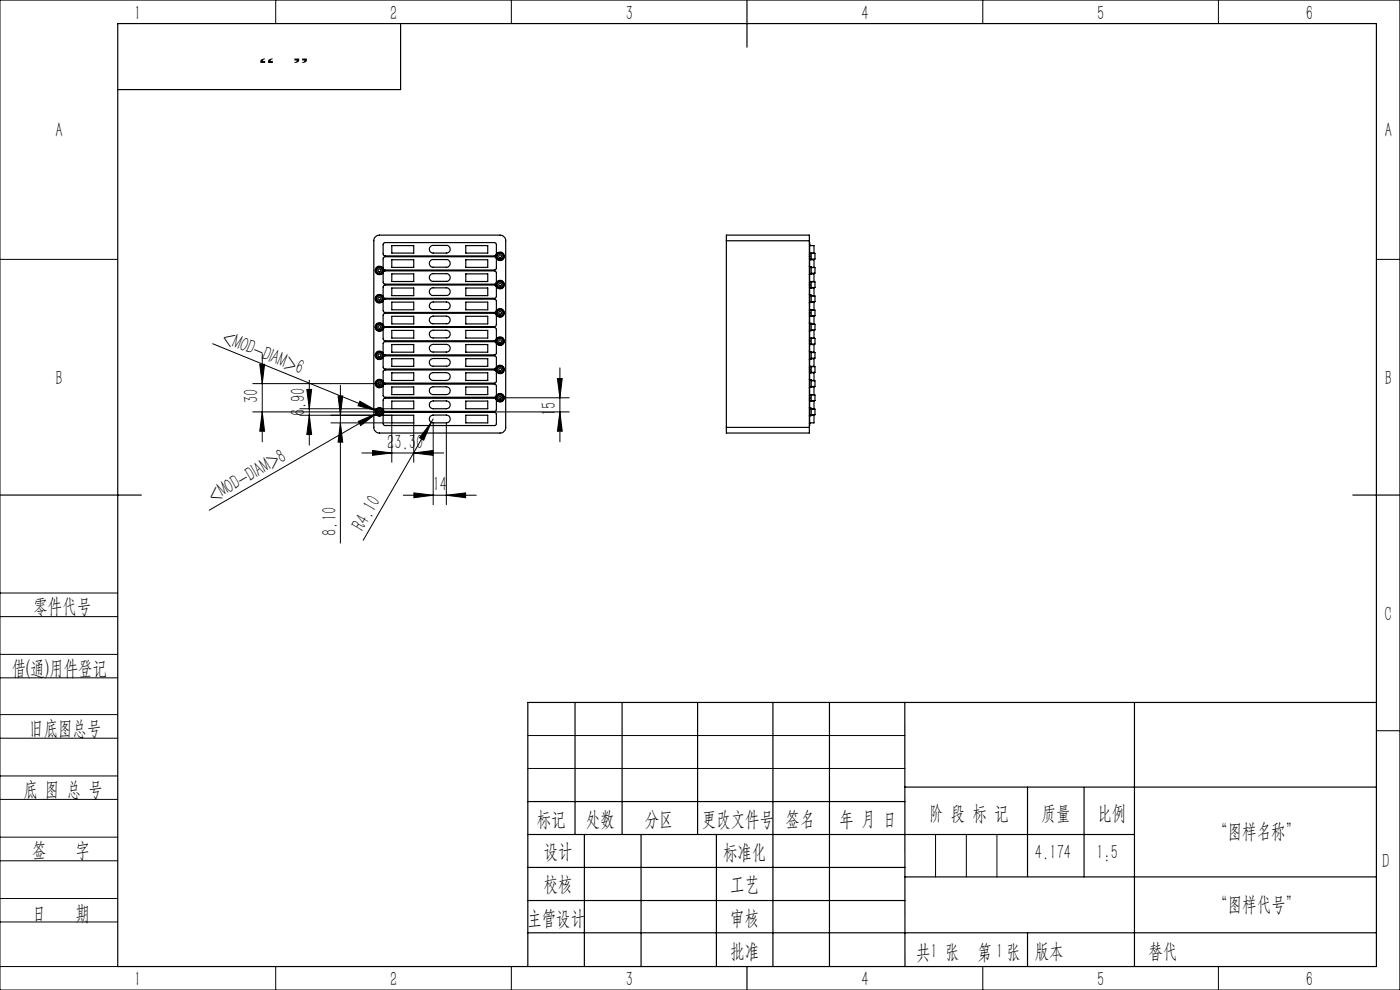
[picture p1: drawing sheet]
<svg xmlns="http://www.w3.org/2000/svg" width="297mm" height="210mm" viewBox="0 0 297 210" stroke-linecap="round" stroke-linejoin="round" font-family="sans-serif">
<g fill="none" stroke="#000" stroke-width=".21">
<path d="M0 0h297v210h-297zM58.5 0v5M108.5 0v5M208.5 0v5M258.5 0v5M0 55h25M292 55h5M45.1 72.9l34.8 14.2M55.1 77.3h1l-.5 4.1zM55.6 75v18.7M118.8 78v15.7M53.6 87.4h67.2"/>
<path d="M53.6 81.4h26.9M55.6 87.4l.5 4.1h-1zM63.6 88.1h19.5M63.6 86.7h19.5M65.1 82.6h1l-.5 4.1zM65.6 88.1l.5 4.1h-1zM65.6 80.6v13.8M70.2 89.7h12.9v8.4M71.7 84h1l-.5 4.1zM72.2 89.7l.5 4.1h-1zM72.2 81.7v33.5M76 89.4l3.8-1.6-3.3 2.5z"/>
<path d="M76.3 85.1l3.6 2-3.9-1zM76.8 96.1h17.3M79 95.6l4.1 .5-4.1 .5zM79.8 87.8l-35.4 20.4M79.9 87.1l1.1 .5M81.2 87l-1.4 .8M87.8 96.1l4.1-.5v1zM87.8 89.7v8.4M91.5 89.6l-1.6 3.8-.9-.6zM91.5 89.6l-14.5 25M91.9 88.9l-.4 .7M91.9 89.7v17.4"/>
<path d="M94.7 89.7v17.4M106.1 84.4h14.7M118.3 80.3h1l-.5 4.1zM118.8 87.4l.5 4.1h-1zM85.5 105h15.5M87.8 104.6l4.1 .4-4.1 .6zM94.7 105l4.1-.4v1zM0 138.8h25M0 125.8h25M0 130.8h25M0 143.8h25M0 156.6h25"/>
<path d="M0 151.6h25M112 156h80M292 155h5M0 169.6h25M0 164.6h25M0 177.6h25M112 163h80M198.5 177v9M205 177v9M211.5 177v9M0 182.6h25M0 190.6h25"/>
<path d="M0 195.6h25M0 205h25M58.5 205v5M108.5 205v5M208.5 205v5M258.5 205v5"/>
</g>
<g fill="none" stroke="#000" stroke-width=".25">
<path d="M25 5h267v200h-267zM85 5v14h-60M158.5 0v10M79.5 50.4l.5-.5h.5h25.6a1.2 1.2 0 0 1 1.2 1.2v39.6a1.2 1.2 0 0 1-1.2 1.2h-25.6a1.2 1.2 0 0 1-1.2-1.2v-39.9zM81.5 51.5h23.5l.3 .4v2l-.1 .2-.3 .2h-23.2l-.2-.1-.2-.3v-2zM81.5 54.5h23.5l.3 .4v2l-.2 .3-.2 .1h-23.2l-.2-.1-.2-.3v-2zM81.5 57.5h23.4h.2l.2 .4v2l-.1 .2-.3 .2h-23.2l-.2-.1-.2-.3v-2zM83.1 52.1h4.7v1.6h-4.7zM83.1 55.1h4.7v1.6h-4.7zM83.1 58.1h4.7v1.6h-4.7zM91.3 52.3l.4-.2h3a.81 .81 0 0 1 .8 .8 .81 .81 0 0 1-.8 .8h-2.8a.81 .81 0 0 1-.8-.5 .81 .81 0 0 1 .2-.9zM91.3 55.3l.4-.2h3a.81 .81 0 0 1 .8 .8 .81 .81 0 0 1-.8 .8h-2.8a.81 .81 0 0 1-.8-.5 .81 .81 0 0 1 .2-.9z"/>
<path d="M91.3 58.3l.4-.2h3a.81 .81 0 0 1 .8 .8 .81 .81 0 0 1-.8 .8h-2.8a.81 .81 0 0 1-.8-.5 .81 .81 0 0 1 .2-.9zM98.8 52.1h4.7v1.6h-4.7zM98.8 55.1h4.7v1.6h-4.7zM98.8 58.1h4.7v1.6h-4.7zM154.1 51.1v-1.2h17.6v1.2M154.1 51.1h17.6M154.1 51.1v39.6M171.7 56.5l.1 .1M171.7 51.5l.1 .4M171.7 54.3h.1M171.7 54.5h.1M171.7 51.1v39.6"/>
<path d="M171.7 53.9h.1M171.7 51.9h.1M171.7 54.9h.1M171.7 59.9h.1M171.8 58.2l-.1 .1M171.8 56.6h.3v1.6h-.3M171.8 53.9v.4M171.8 54.5v.4M171.8 55.1h.1M171.8 59.9v.4M171.8 56.6v1.6M171.8 54.3v.2"/>
<path d="M171.8 52.1h.9v1.6h-.9M171.8 55.1h.9v1.6h-.6M171.8 51.9v2M171.8 54.9v1.7M171.8 58.2v1.7M171.9 52.1h.1M172.1 56.8h.8v1.2h-.8M172.1 53.7v1.4M172.1 59.7v1.4M172.1 53.8h.8v1.2h-.8M172.1 59.8h.8v1.2h-.8M172.1 58.1h.6v1.6h-.9"/>
<path d="M81.5 60.5h23.4h.2l.2 .4v2l-.3 .4h-23.4l-.3-.4v-2zM81.5 63.5h23.4h.2l.2 .4v2l-.3 .4h-23.4l-.3-.4v-2zM81.5 66.5h23.4h.2l.2 .4v2l-.3 .4h-23.4l-.3-.4v-2zM81.5 69.5h23.4h.2l.2 .4v2l-.3 .4h-23.4l-.3-.4v-2zM81.5 72.5h23.6l.2 .4v2l-.3 .4h-23.4l-.3-.4v-2zM81.5 75.5h23.6l.2 .4v2l-.3 .4h-23.4l-.3-.4v-2zM81.5 78.5h23.6l.2 .4v2l-.3 .4h-23.4l-.3-.4v-2zM83.1 61.1h4.7v1.6h-4.7zM83.1 64.1h4.7v1.6h-4.7zM83.1 67.1h4.7v1.6h-4.7zM83.1 70.1h4.7v1.6h-4.7zM83.1 73.1h4.7v1.6h-4.7z"/>
<path d="M83.1 76.1h4.7v1.6h-4.7zM83.1 79.1h4.7v1.6h-4.7zM91.3 61.3l.4-.2h3a.81 .81 0 0 1 .8 .8 .81 .81 0 0 1-.8 .8h-2.8a.81 .81 0 0 1-.8-.5 .81 .81 0 0 1 .2-.9zM91.3 64.3l.6-.2h2.8a.81 .81 0 0 1 .8 .8 .81 .81 0 0 1-.8 .8h-2.8a.81 .81 0 0 1-.8-.5 .81 .81 0 0 1 .2-.9zM91.3 67.3l.6-.2h2.8a.81 .81 0 0 1 .8 .8 .81 .81 0 0 1-.8 .8h-2.8a.81 .81 0 0 1-.8-.5 .81 .81 0 0 1 .2-.9zM91.3 70.3l.6-.2h2.8a.81 .81 0 0 1 .8 .8 .81 .81 0 0 1-.8 .8h-2.8a.81 .81 0 0 1-.8-.5 .81 .81 0 0 1 .2-.9zM91.3 73.3l.6-.2h2.8a.81 .81 0 0 1 .8 .8 .81 .81 0 0 1-.8 .8h-2.8a.81 .81 0 0 1-.8-.5 .81 .81 0 0 1 .2-.9zM91.3 76.3l.6-.2h2.8a.81 .81 0 0 1 .8 .8 .81 .81 0 0 1-.8 .8h-2.8a.81 .81 0 0 1-.8-.5 .81 .81 0 0 1 .2-.9zM91.3 79.3l.6-.3h2.8a.83 .83 0 0 1 .8 .9 .83 .83 0 0 1-.8 .8h-2.8a.83 .83 0 0 1-.8-.5 .83 .83 0 0 1 .2-.9zM98.8 61.1h4.7v1.6h-4.7zM98.8 64.1h4.7v1.6h-4.7zM98.8 67.1h4.7v1.6h-4.7z"/>
<path d="M98.8 70.1h4.7v1.6h-4.7zM98.8 73.1h4.7v1.6h-4.7zM98.8 76.1h4.7v1.6h-4.7zM98.8 79.1h4.7v1.6h-4.7zM171.7 62.5l.1 .1M171.7 68.5l.1 .1M171.7 74.5l.1 .1M171.7 60.3h.1M171.7 60.5h.1M171.7 66.3h.1M171.7 66.5h.1M171.7 72.3h.1"/>
<path d="M171.7 72.5h.1M171.7 78.3h.1M171.7 78.5h.1M171.7 60.9h.1M171.7 65.9h.1M171.7 66.9h.1M171.7 71.9h.1M171.7 72.9h.1M171.7 77.9h.1M171.7 78.9h.1M171.8 64.2l-.1 .1M171.8 70.2l-.1 .1"/>
<path d="M171.8 76.2l-.1 .1M171.8 62.6h.3v1.6h-.3M171.8 68.6h.3v1.6h-.3M171.8 74.6h.3v1.6h-.3M171.8 60.5v.4M171.8 61.1h.1M171.8 65.9v.4M171.8 66.5v.4M171.8 71.9v.4M171.8 72.5v.4M171.8 77.9v.4M171.8 78.5v.4"/>
<path d="M171.8 62.6v1.6M171.8 68.6v1.6M171.8 74.6v1.6M171.8 60.3v.2M171.8 66.3v.2M171.8 72.3v.2M171.8 78.3v.2M171.8 61.1h.9v1.6h-.6M171.8 67.1h.9v1.6h-.6M171.8 67.1h.1M171.8 73.1h.9v1.6h-.6M171.8 73.1h.1"/>
<path d="M171.8 79.1h.9v1.6h-.6M171.8 79l.1 .1M171.8 60.9v1.7M171.8 64.2v1.7M171.8 66.9v1.7M171.8 70.2v1.7M171.8 72.9v1.7M171.8 76.2v1.7M171.8 78.9v1.7M172.1 62.8h.8v1.2h-.8M172.1 68.8h.8v1.2h-.8M172.1 74.8h.8v1.2h-.8"/>
<path d="M172.1 65.7v1.4M172.1 71.7v1.4M172.1 77.7v1.4M172.1 65.8h.8v1.2h-.8M172.1 71.8h.8v1.2h-.8M172.1 77.8h.8v1.2h-.8M172.1 64.1h.6v1.6h-.9M172.1 70.1h.6v1.6h-.9M172.1 76.1h.6v1.6h-.9M81.4 87.7l.2-.2h23.4l.3 .4v2l-.3 .4h-23.4l-.3-.4zM81.4 84.7l.2-.2h23.4l.3 .4v2l-.3 .4h-23.4l-.3-.4zM81.5 81.6l23.6-.1 .2 .4v2l-.3 .4h-23.4l-.3-.4v-2z"/>
<path d="M83.1 88.1h4.7v1.6h-4.7zM83.1 82.1h4.7v1.6h-4.7zM83.1 85.1h4.7v1.6h-4.7zM91.3 88.3l.6-.3h2.8a.83 .83 0 0 1 .8 .9 .83 .83 0 0 1-.8 .8h-2.8a.83 .83 0 0 1-.8-.5 .83 .83 0 0 1 .2-.9zM91.3 82.3l.6-.3h2.8a.83 .83 0 0 1 .8 .9 .83 .83 0 0 1-.8 .8h-2.8a.83 .83 0 0 1-.8-.5 .83 .83 0 0 1 .2-.9zM91.3 85.3l.6-.3h2.8a.83 .83 0 0 1 .8 .9 .83 .83 0 0 1-.8 .8h-2.8a.83 .83 0 0 1-.8-.5 .83 .83 0 0 1 .2-.9zM98.8 88.1h4.7v1.6h-4.7zM98.8 82.1h4.7v1.6h-4.7zM98.8 85.1h4.7v1.6h-4.7zM154.1 90.7v1.2h17.6v-1.2M154.1 90.7h17.6M171.7 80.5l.1 .1"/>
<path d="M171.7 86.5l.1 .1M171.7 84.3h.1M171.7 84.5h.1M171.7 89.9h.1M171.7 83.9h.1M171.7 84.9h.1M171.8 82.2l-.1 .1M171.8 88.2l-.1 .1M171.8 80.6h.3v1.6h-.3M171.8 86.6h.3v1.6h-.3M171.8 89.9l-.1 .4M171.8 83.9v.4"/>
<path d="M171.8 84.5v.4M171.8 80.6v1.6M171.8 86.6v1.6M171.8 84.3v.2M171.8 85l.9 .1v1.6h-.6M171.8 82.2v1.7M171.8 84.9v1.7M171.8 88.2v1.7M171.9 85v.1M172.1 80.8h.8v1.2h-.8M172.1 86.8h.8v1.2h-.8M172.1 83.7v1.4"/>
<path d="M172.1 83.8h.8v1.2h-.8M172.1 88.1h.6v1.6h-.9M172.1 82.1h.6v1.6h-.9M0 105h30M287 105h10M122 149v28M132 149v28M148 149v28M164 149v56M176 149v56M191.9 149l.1 56M240.7 149v56"/>
<path d="M292 149h-180v56M112 177h128.7M112 170h80M124 177v28M136 177v28M152 177v28M191.9 167h100.1M218 167v18.9M230 167v19M112 197.9h180M112 184h80M112 191h80"/>
<path d="M192 186h100M218 197.9v7.1M158.5 205v5"/>
<circle cx="80.5" cy="57.4" r=".9"/>
<circle cx="80.5" cy="57.4" r=".8"/>
<circle cx="80.5" cy="57.4" r=".31"/>
<circle cx="80.5" cy="57.4" r=".59"/>
<circle cx="106.1" cy="54.4" r=".31"/>
<circle cx="106.1" cy="54.4" r=".59"/>
<circle cx="106.1" cy="54.4" r=".89"/>
<circle cx="106.1" cy="54.4" r=".8"/>
<circle cx="80.5" cy="63.4" r=".9"/>
<circle cx="80.5" cy="69.4" r=".9"/>
<circle cx="80.5" cy="75.4" r=".9"/>
<circle cx="80.5" cy="63.4" r=".79"/>
<circle cx="80.5" cy="75.4" r=".79"/>
<circle cx="80.5" cy="69.4" r=".79"/>
<circle cx="80.5" cy="69.4" r=".6"/>
<circle cx="80.5" cy="75.4" r=".6"/>
<circle cx="80.5" cy="63.4" r=".6"/>
<circle cx="80.5" cy="63.4" r=".3"/>
<circle cx="80.5" cy="75.4" r=".3"/>
<circle cx="80.5" cy="69.4" r=".3"/>
<circle cx="106.1" cy="78.4" r=".6"/>
<circle cx="106.1" cy="72.4" r=".6"/>
<circle cx="106.1" cy="60.4" r=".6"/>
<circle cx="106.1" cy="66.4" r=".6"/>
<circle cx="106.1" cy="60.4" r=".3"/>
<circle cx="106.1" cy="66.4" r=".3"/>
<circle cx="106.1" cy="78.4" r=".3"/>
<circle cx="106.1" cy="72.4" r=".3"/>
<circle cx="106.1" cy="72.4" r=".89"/>
<circle cx="106.1" cy="66.4" r=".89"/>
<circle cx="106.1" cy="60.4" r=".89"/>
<circle cx="106.1" cy="78.4" r=".89"/>
<circle cx="106.1" cy="78.4" r=".79"/>
<circle cx="106.1" cy="66.4" r=".79"/>
<circle cx="106.1" cy="72.4" r=".79"/>
<circle cx="106.1" cy="60.4" r=".8"/>
<circle cx="80.5" cy="87.4" r=".81"/>
<circle cx="80.5" cy="87.4" r=".9"/>
<circle cx="80.5" cy="81.4" r=".9"/>
<circle cx="80.5" cy="81.4" r=".79"/>
<circle cx="80.5" cy="81.4" r=".6"/>
<circle cx="80.5" cy="87.4" r=".6"/>
<circle cx="80.5" cy="87.4" r=".29"/>
<circle cx="80.5" cy="81.4" r=".29"/>
<circle cx="106.1" cy="84.4" r=".6"/>
<circle cx="106.1" cy="84.4" r=".29"/>
<circle cx="106.1" cy="84.4" r=".89"/>
<circle cx="106.1" cy="84.4" r=".81"/>
</g>
<g fill="#000">
<path d="M76 89.4l3.8-1.6-3.3 2.5zM76.3 85.1l3.6 2-3.9-1zM91.5 89.6l-1.6 3.8-.9-.6z"/>
<path d="M55.1 77.3h1l-.5 4.1zM55.6 87.4l.5 4.1h-1z"/>
<path d="M65.1 82.6h1l-.5 4.1zM65.6 88.1l.5 4.1h-1zM118.3 80.3h1l-.5 4.1zM118.8 87.4l.5 4.1h-1z"/>
<path d="M72.2 89.7l.5 4.1h-1zM71.7 84h1l-.5 4.1z"/>
<path d="M79 95.6l4.1 .5-4.1 .5zM87.8 96.1l4.1-.5v1zM87.8 104.6l4.1 .4-4.1 .6zM94.7 105l4.1-.4v1z"/>
</g>
<g font-size="4.4">
<text x="28.5" y="4.1">1</text>
<text x="82.7" y="4.1">2</text>
<text x="132.7" y="4.1">3</text>
<text x="182.7" y="4.1">4</text>
<text x="232.7" y="4.1">5</text>
<text x="277" y="4.1">6</text>
<text x="11.7" y="29.1">A</text>
<text x="293.8" y="29.1">A</text>
<text x="46.9" y="72.7" transform="rotate(22 46.9 72.7)">&lt;MOD-DI</text>
<text x="57.2" y="76.9" transform="rotate(22 57.2 76.9)">AM&gt;6</text>
<text x="11.7" y="81.6">B</text>
<text x="293.8" y="81.6">B</text>
<text x="54.8" y="85.5" transform="rotate(-90 54.8 85.5)">30</text>
<text x="64.8" y="88.3" transform="rotate(-90 64.8 88.3)">6.90</text>
<text x="117.9" y="88.2" transform="rotate(-90 117.9 88.2)">15</text>
<text x="82.2" y="95.2">23.30</text>
<text x="54.9" y="101.1" transform="rotate(-30 54.9 101.1)">AM&gt;8</text>
<text x="45.3" y="106.7" transform="rotate(-30 45.3 106.7)">&lt;MOD-DI</text>
<text x="91.8" y="104.2">14</text>
<text x="71.4" y="113.6" transform="rotate(-90 71.4 113.6)">8.10</text>
<text x="77.1" y="112.8" transform="rotate(-60 77.1 112.8)">R4.10</text>
<text x="7.1" y="130.1">零件代号</text>
<text x="293.7" y="131.6">C</text>
<text x="2.5" y="143.2">借(通)用件登记</text>
<text x="6.2" y="155.8">旧底图总号</text>
<text x="5" y="168.9">底 图 总 号</text>
<text x="197.1" y="173.8">阶 段 标 记</text>
<text x="221" y="173.8">质量</text>
<text x="232.8" y="173.8">比例</text>
<text x="113.9" y="175.2">标记</text>
<text x="124.3" y="175.2">处数</text>
<text x="136.8" y="175.2">分区</text>
<text x="148.9" y="175.2">更改文件号</text>
<text x="166.7" y="175.2">签名</text>
<text x="178.1" y="175.2">年 月 日</text>
<text x="257.4" y="177.8">“图样名称”</text>
<text x="6.8" y="181.9">签</text>
<text x="16" y="181.9">字</text>
<text x="115.3" y="182.1">设计</text>
<text x="153.4" y="182.2">标准化</text>
<text x="219.6" y="182.1">4.174</text>
<text x="232.6" y="182.1">1:5</text>
<text x="293.2" y="184.1">D</text>
<text x="115.3" y="189">校核</text>
<text x="154.9" y="189">工艺</text>
<text x="6.8" y="195.2">日</text>
<text x="16" y="195.2">期</text>
<text x="111.9" y="196.2">主管设计</text>
<text x="154.9" y="196.2">审核</text>
<text x="257.4" y="193.2">“图样代号”</text>
<text x="154.9" y="203.1">批准</text>
<text x="194.4" y="203.4">共 张</text>
<text x="197.4" y="203.1">1</text>
<text x="207.4" y="203.4">第 张</text>
<text x="211.3" y="203.1">1</text>
<text x="219.5" y="203.1">版本</text>
<text x="243.6" y="203.1">替代</text>
<text x="28.5" y="209.1">1</text>
<text x="82.7" y="209.1">2</text>
<text x="132.7" y="209.1">3</text>
<text x="182.7" y="209.1">4</text>
<text x="232.7" y="209.1">5</text>
<text x="277" y="209.1">6</text>
</g>
<g font-size="4.1">
<text x="58.3" y="10.4" transform="rotate(-180 58.3 10.4)">”</text>
<text x="65.5" y="10.4" transform="rotate(-180 65.5 10.4)">“</text>
</g>
</svg>
